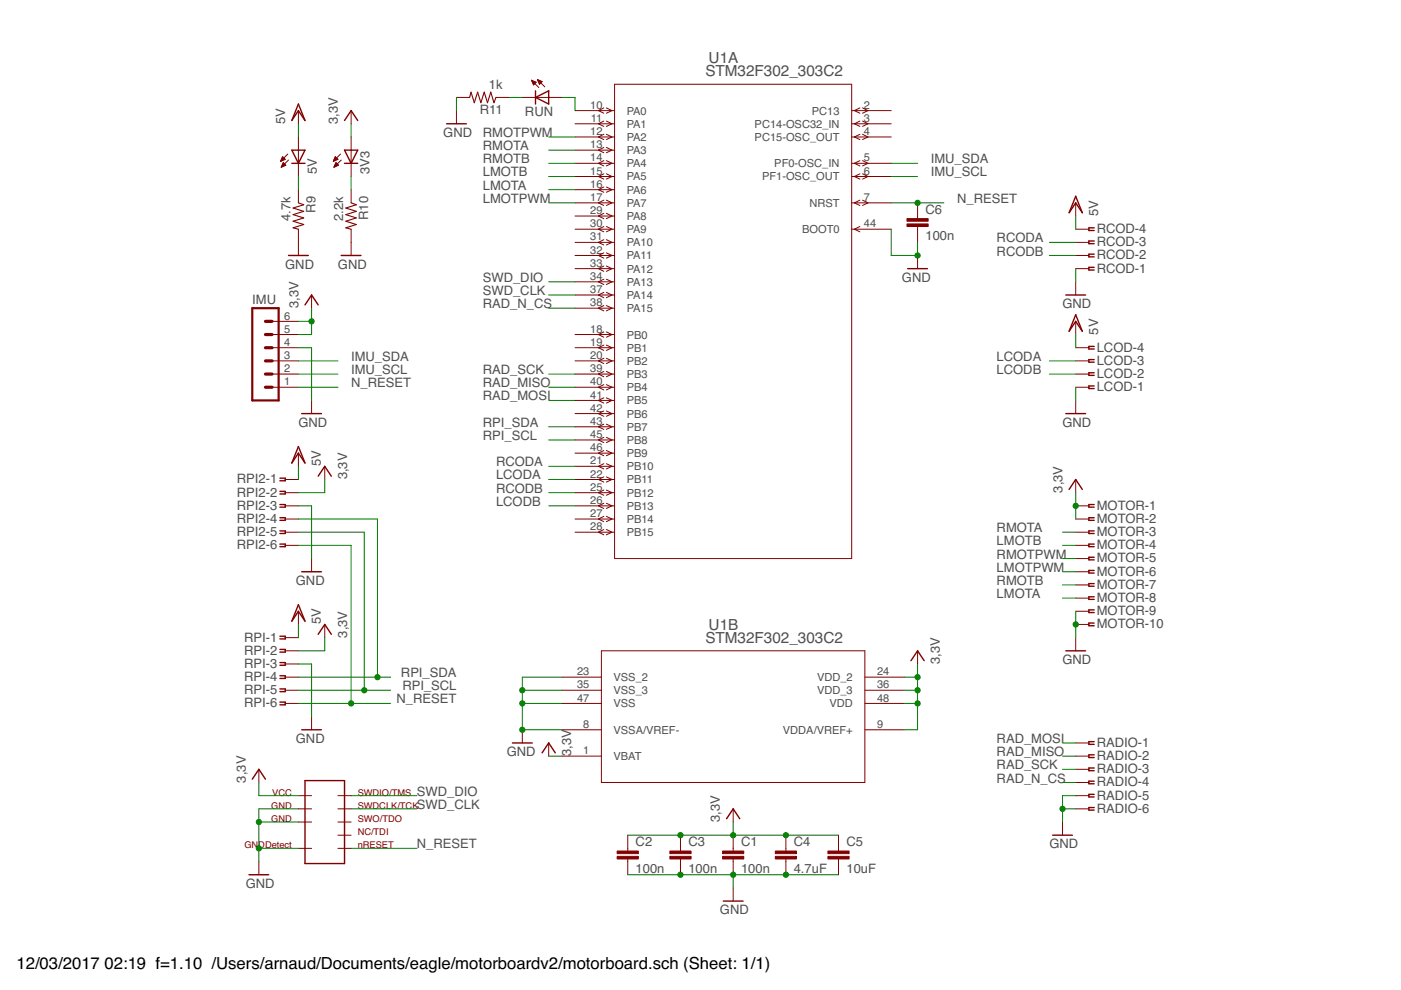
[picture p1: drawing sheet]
<svg xmlns="http://www.w3.org/2000/svg" width="297mm" height="210mm" viewBox="0 0 297 210" stroke-linecap="round" stroke-linejoin="round" font-family="sans-serif">
<g fill="none" stroke="#800000" stroke-width=".3">
<path d="M113.5 19.3v2.8M61.9 34.6h2.8M61.9 31.8h2.8l-1.4 2.8zM63.3 22.1l1.4 3.4-1.4-2-1.4 2zM73 31.8h2.8l-1.4 2.8zM73 34.6h2.8M73 25.5l1.4-2 1.4 2M94.7 26.2h4.2M113.5 20.7l2.8-1.4v2.8zM61.2 54.2h4.2M72.3 54.2h4.2M192.4 57h4.2"/>
<path d="M228.1 41.6l1.4 3.5-1.4-2.1-1.4 2.1zM232 56.7h-1.1v.6h1.1M232 48.3h-1.1v.6h1.1M232 51.1h-1.1v.6h1.1M232 53.9h-1.1v.6h1.1M64.7 64.6l1.4-2.1 1.4 2.1M226 62.5h4.2M228.1 66.7l1.4 3.5-1.4-2.1-1.4 2.1zM232 73.4h-1.1v.6h1.1M232 76.2h-1.1v.6h1.1M232 79h-1.1v.6h1.1M63.3 94.7l1.4 3.5-1.4-2.1-1.4 2.1z"/>
<path d="M64 87.7h4.2M226 87.7h4.2M232 81.8h-1.1v.6h1.1M59.4 107h1.1v.5h-1.1M59.4 109.8h1.1v.5h-1.1M59.4 112.6h1.1v.5h-1.1M59.4 115.4h1.1v.5h-1.1M59.4 101.4h1.1v.5h-1.1M59.4 104.2h1.1v.5h-1.1M67.5 101l1.4-2.1 1.4 2.1M226.7 103.8l1.4-2.1 1.4 2.1M232 107h-1.1v.5h1.1"/>
<path d="M232 109.8h-1.1v.5h1.1M232 112.6h-1.1v.5h1.1M232 115.4h-1.1v.5h1.1M232 118.2h-1.1v.5h1.1M59.4 134.9h1.1v.6h-1.1M59.4 137.7h1.1v.6h-1.1M63.3 128.2l1.4 3.5-1.4-2.1-1.4 2.1zM64 121.2h4.2M67.5 134.5l1.4-2.1 1.4 2.1M226 138h4.2M232 120.9h-1.1v.6h1.1M232 123.7h-1.1v.6h1.1"/>
<path d="M232 126.5h-1.1v.6h1.1M232 129.3h-1.1v.6h1.1M232 132.1h-1.1v.6h1.1M59.4 140.5h1.1v.6h-1.1M59.4 143.3h1.1v.5h-1.1M59.4 146.1h1.1v.5h-1.1M59.4 148.9h1.1v.5h-1.1M64 154.7h4.2M108.6 157.5h4.2M114.9 159.6l1.4-2.1 1.4 2.1M193.1 140.1l1.4-2.1 1.4 2.1M232 157.2h-1.1v.6h1.1"/>
<path d="M53.5 165.2l1.4-2.1 1.4 2.1M64.7 165.5h8.3v17.6h-8.3zM154.1 173.6l1.3-2.1 1.4 2.1M223.2 177.1h4.2M232 160h-1.1v.6h1.1M232 162.8h-1.1v.6h1.1M232 165.6h-1.1v.6h1.1M232 168.4h-1.1v.6h1.1M232 171.2h-1.1v.6h1.1M52.8 185.5h4.2M153.4 191.1h4.1"/>
</g>
<g fill="none" stroke="#800000" stroke-width=".21">
<path d="M112.7 17l1.5 1.6M112.7 17l1 .4-.6 .6M112.7 17l.4 1M112.8 17.2h.2M112.8 17.3h.5M112.9 17.4h.7M112.9 17.6h.7M113 17.7h.4M113.1 17.8h.2M113.1 18h.1M114 16.9l1.5 1.5M114 16.9l.9 .4"/>
<path d="M114 16.9l.4 1M114 16.9h.1M114 17h.3M114.1 17.2h.5M114.1 17.3h.8M114.2 17.4h.6M114.3 17.6h.4M114.3 17.7h.2M114.4 17.8h.1M114.9 17.3l-.5 .6M130.3 17.9h50.3v100.5h-50.3zM59.5 34.1h.1"/>
<path d="M59.6 34h.4M59.6 33.9h.7M59.7 35.4h.2M59.7 33.7h.7M59.7 35.2h.5M59.8 33.6h.5M59.8 35.1h.7M59.8 33.5h.4M59.8 34.9h.7M59.9 33.3h.1M59.9 34.8h.5M59.9 33.2l.6 .6-1 .4z"/>
<path d="M60 34.7h.3M60 34.5h.1M60 34.5l.6 .5-1 .5zM61 32.7l-1.5 1.5M61.2 33.9l-1.6 1.6M63.3 23.5v2.7M63.3 29v8.4M70.7 34.1h.1M70.8 34h.3M70.8 33.9h.6M70.8 35.4h.2M70.9 33.7h.7"/>
<path d="M70.9 35.2h.5M70.9 33.6h.6M71 35.1h.7M71 33.5h.3M71 34.9h.7M71 33.3h.2M71.1 33.2l.5 .6-.9 .4zM71.1 34.8h.5M71.1 34.7h.3M71.2 34.5h.1M71.2 34.5l.6 .5-1 .5zM72.2 32.7l-1.5 1.5"/>
<path d="M72.3 33.9l-1.5 1.6M74.4 23.5v2.7M74.4 29v8.4M96.8 20.7h2.8M96.8 23.5v2.7M105.2 20.7h2.7M110.7 20.7h8.4M121.9 23.5h8.4M121.9 26.2h8.4M121.9 29h8.4M121.9 31.8h8.4M121.9 34.6h8.4"/>
<path d="M121.9 37.4h8.4M128 22.9l-1.1 .6 1.1 .5M128 25.7l-1.1 .5 1.1 .6M128 28.5l-1.1 .5 1.1 .6M128 31.3l-1.1 .5 1.1 .6M128 34.1l-1.1 .5 1.1 .6M128 36.9l-1.1 .5 1.1 .6M128 39.6l-1.1 .6 1.1 .6M128.6 22.9l1.2 .6-1.2 .5M128.6 25.7l1.2 .5-1.2 .6M128.6 28.5l1.2 .5-1.2 .6M128.6 31.3l1.2 .5-1.2 .6"/>
<path d="M128.6 34.1l1.2 .5-1.2 .6M128.6 36.9l1.2 .5-1.2 .6M128.6 39.6l1.2 .6-1.2 .6M180.6 23.5h8.4M180.6 26.2h8.4M180.6 29h8.4M180.6 34.6h8.4M180.6 37.4h8.4M182.3 22.9l-1.2 .6 1.2 .5M182.3 25.7l-1.2 .5 1.2 .6M182.3 28.5l-1.2 .5 1.2 .6M182.3 34.1l-1.2 .5 1.2 .6"/>
<path d="M182.3 36.9l-1.2 .5 1.2 .6M182.9 22.9l1.1 .6-1.1 .5M182.9 25.7l1.1 .5-1.1 .6M182.9 28.5l1.1 .5-1.1 .6M182.9 34.1l1.1 .5-1.1 .6M182.9 36.9l1.1 .5-1.1 .6M63.3 40.2v2.8M63.3 48.6v5.6M74.4 40.2v2.8M74.4 48.6v5.6M121.9 57h8.4M121.9 54.2h8.4"/>
<path d="M121.9 51.4h8.4M121.9 48.6h8.4M121.9 40.2h8.4M121.9 43h8.4M121.9 45.8h8.4M121.9 59.8h8.4M128 42.4l-1.1 .6 1.1 .6M128 45.2l-1.1 .6 1.1 .6M128 48l-1.1 .6 1.1 .5M128 50.8l-1.1 .6 1.1 .5M128 53.6l-1.1 .6 1.1 .5M128 56.4l-1.1 .6 1.1 .5"/>
<path d="M128 59.2l-1.1 .6 1.1 .5M128.6 42.4l1.2 .6-1.2 .6M128.6 45.2l1.2 .6-1.2 .6M128.6 48l1.2 .6-1.2 .5M128.6 50.8l1.2 .6-1.2 .5M128.6 53.6l1.2 .6-1.2 .5M128.6 56.4l1.2 .6-1.2 .5M128.6 59.2l1.2 .6-1.2 .5M180.6 48.6h8.4M180.6 43h8.4M182.3 42.4l-1.2 .6 1.2 .6M182.3 48l-1.2 .6 1.2 .5"/>
<path d="M182.9 42.4l1.1 .6-1.1 .6M194.5 43v3.4M194.5 48v3.4M194.5 54.2v2.8M228.1 57h2.8M228.1 54.2h2.8M228.1 51.4h2.8M228.1 48.6h2.8M228.1 43v2.8M228.1 59.8v2.7M57.7 79.3h5.6M57.7 76.5h5.6"/>
<path d="M57.7 73.7h5.6M57.7 70.9h5.6M57.7 68.1h5.6M66.1 62.5v2.8M121.9 79.3h8.4M121.9 76.5h8.4M121.9 73.7h8.4M121.9 70.9h8.4M121.9 62.5h8.4M121.9 65.3h8.4M128 62l-1.1 .5 1.1 .6M128 64.8l-1.1 .5 1.1 .6"/>
<path d="M128 70.4l-1.1 .5 1.1 .6M128 73.2l-1.1 .5 1.1 .6M128 76l-1.1 .5 1.1 .6M128 78.8l-1.1 .5 1.1 .6M128.6 62l1.2 .5-1.2 .6M128.6 64.8l1.2 .5-1.2 .6M128.6 70.4l1.2 .5-1.2 .6M128.6 73.2l1.2 .5-1.2 .6M128.6 76l1.2 .5-1.2 .6M128.6 78.8l1.2 .5-1.2 .6M228.1 79.3h2.8M228.1 76.5h2.8"/>
<path d="M228.1 73.7h2.8M228.1 68.1v2.8M57.7 82.1h5.6M63.3 96.1v2.8M66.1 84.9v2.8M68.9 98.9v2.8M121.9 82.1h8.4M121.9 84.9h8.4M121.9 87.7h8.4M121.9 90.5h8.4M121.9 93.3h8.4M121.9 96.1h8.4"/>
<path d="M121.9 98.9h8.4M128 81.6l-1.1 .5 1.1 .6M128 84.3l-1.1 .6 1.1 .6M128 87.1l-1.1 .6 1.1 .6M128 89.9l-1.1 .6 1.1 .5M128 92.7l-1.1 .6 1.1 .5M128 95.5l-1.1 .6 1.1 .5M128 98.3l-1.1 .6 1.1 .5M128.6 81.6l1.2 .5-1.2 .6M128.6 84.3l1.2 .6-1.2 .6M128.6 87.1l1.2 .6-1.2 .6M128.6 89.9l1.2 .6-1.2 .5"/>
<path d="M128.6 92.7l1.2 .6-1.2 .5M128.6 95.5l1.2 .6-1.2 .5M128.6 98.3l1.2 .6-1.2 .5M228.1 82.1h2.8M228.1 84.9v2.8M60.5 107.3h2.8M60.5 110h2.8M60.5 112.8h2.8M60.5 115.6h2.8M60.5 101.7h2.8M60.5 104.5h2.8M66.1 118.4v2.8"/>
<path d="M121.9 107.3h8.4M121.9 110h8.4M121.9 112.8h8.4M121.9 101.7h8.4M121.9 104.5h8.4M128 101.1l-1.1 .6 1.1 .5M128 103.9l-1.1 .6 1.1 .5M128 106.7l-1.1 .6 1.1 .5M128 109.5l-1.1 .5 1.1 .6M128 112.3l-1.1 .5 1.1 .6M128.6 101.1l1.2 .6-1.2 .5M128.6 103.9l1.2 .6-1.2 .5"/>
<path d="M128.6 106.7l1.2 .6-1.2 .5M128.6 109.5l1.2 .5-1.2 .6M128.6 112.3l1.2 .5-1.2 .6M228.1 107.3h2.8M228.1 110h2.8M228.1 112.8h2.8M228.1 115.6h2.8M228.1 118.4h2.8M228.1 101.7v2.8M60.5 135.2h2.8M60.5 138h2.8M63.3 129.6v2.8"/>
<path d="M68.9 132.4v2.8M127.5 138h55.9v27.9h-55.9zM194.5 138v2.8M228.1 121.2h2.8M228.1 124h2.8M228.1 126.8h2.8M228.1 129.6h2.8M228.1 132.4h2.8M228.1 135.2v2.8M60.5 140.8h2.8M60.5 143.6h2.8M60.5 146.3h2.8"/>
<path d="M60.5 149.1h2.8M66.1 151.9v2.8M110.7 154.7v2.8M116.3 157.5v2.8M119.1 143.6h8.4M119.1 146.3h8.4M119.1 149.1h8.4M119.1 154.7h8.4M183.4 143.6h8.3M183.4 146.3h8.3M183.4 149.1h8.3M183.4 154.7h8.3"/>
<path d="M228.1 157.5h2.8M54.9 163.1v2.8M63.3 168.7h2.8M63.3 171.5h2.8M63.3 174.3h2.8M63.3 179.9h2.8M71.6 168.7h2.8M71.6 171.5h2.8M71.6 174.3h2.8M71.6 179.9h2.8M71.6 177.1h2.8M119.1 160.3h8.4"/>
<path d="M133.1 177.1v3.3M144.3 177.1v3.3M155.4 171.5v2.8M155.4 177.1v3.3M166.6 177.1v3.3M177.8 177.1v3.3M225.3 174.3v2.8M228.1 160.3h2.8M228.1 165.9h2.8M228.1 163.1h2.8M228.1 168.7h2.8M228.1 171.5h2.8"/>
<path d="M54.9 182.7v2.8M133.1 182.1v3.4M144.3 182.1v3.4M155.4 182.1v3.4M155.4 188.3v2.8M166.6 182.1v3.4M177.8 182.1v3.4"/>
</g>
<g fill="#800000" stroke="#800000" stroke-width=".21">
<path d="M130.9 181.6h4.4v.5h-4.4z"/>
<path d="M130.9 180.4h4.4v.6h-4.4z"/>
<path d="M142 181.6h4.5v.5h-4.5z"/>
<path d="M142 180.4h4.5v.6h-4.5z"/>
<path d="M153.2 181.6h4.5v.5h-4.5z"/>
<path d="M153.2 180.4h4.5v.6h-4.5z"/>
<path d="M164.4 181.6h4.5v.5h-4.5z"/>
<path d="M164.4 180.4h4.5v.6h-4.5z"/>
<path d="M175.5 181.6h4.5v.5h-4.5z"/>
<path d="M175.5 180.4h4.5v.6h-4.5z"/>
<path d="M192.3 47.5h4.5v.5h-4.5z"/>
<path d="M192.3 46.4h4.5v.5h-4.5z"/>
</g>
<path d="M99.6 20.7l.3-1.2 .7 2.3 .7-2.3 .7 2.3 .7-2.3 .7 2.3 .7-2.3 .6 2.3 .5-1.1M63.3 43l1.1 .4-2.3 .7 2.3 .7-2.3 .7 2.3 .7-2.3 .7 2.3 .7-2.3 .7 1.2 .3M74.4 43l1.1 .4-2.2 .7 2.2 .7-2.2 .7 2.2 .7-2.2 .7 2.2 .7-2.2 .7 1.1 .3" fill="none" stroke="#800000" stroke-width=".23"/>
<path d="M53.5 65.3h5.6v19.6h-5.6z" fill="none" stroke="#800000" stroke-width=".47"/>
<path d="M56.3 76.5h1.4M56.3 79.3h1.4M56.3 70.9h1.4M56.3 73.7h1.4M56.3 68.1h1.4M56.3 82.1h1.4" fill="none" stroke="#800000" stroke-width=".68"/>
<g fill="none" stroke="#008000" stroke-width=".21">
<path d="M63.3 26.2v2.8M63.3 37.4v2.8M74.4 26.2v2.8M74.4 37.4v2.8M96.8 20.7v2.8M107.9 20.7h2.8M116.3 34.6h5.6M116.3 37.4h5.6M116.3 29h5.6M116.3 31.8h5.6M119.1 20.7h2.8v2.8M189 34.6h5.5"/>
<path d="M189 37.4h5.5M116.3 43h5.6M116.3 40.2h5.6M116.3 59.8h5.6M189 48.6v5.6h5.5v-2.8M189 43h11.1M222.5 54.2h5.6M222.5 51.4h5.6M228.1 45.8v2.8M228.1 57v2.8M63.3 68.1h2.8M63.3 73.7h2.8v11.2"/>
<path d="M63.3 76.5h8.3M63.3 79.3h8.3M66.1 65.3v5.6h-2.8M116.3 79.3h5.6M116.3 65.3h5.6M116.3 62.5h5.6M222.5 76.5h5.6M222.5 79.3h5.6M228.1 70.9v2.8M63.3 98.9v2.8M63.3 82.1h8.3M116.3 98.9h5.6"/>
<path d="M116.3 90.5h5.6M116.3 93.3h5.6M116.3 82.1h5.6M116.3 84.9h5.6M228.1 82.1v2.8M63.3 115.6h11.1v33.5M63.3 107.3h2.8v11.1M63.3 110h16.7v33.6M63.3 112.8h13.9v33.5M68.9 101.7v2.8h-5.6M116.3 104.5h5.6M116.3 107.3h5.6"/>
<path d="M116.3 101.7h5.6M225.3 112.8h2.8M225.3 115.6h2.8M225.3 118.4h2.8M228.1 104.5v5.5M63.3 132.4v2.8M68.9 135.2v2.8h-5.6M225.3 126.8h2.8M225.3 124h2.8M225.3 121.2h2.8M228.1 129.6v5.6M63.3 140.8h2.8v11.1"/>
<path d="M63.3 143.6h19.5M63.3 146.3h19.5M63.3 149.1h19.5M110.7 146.3h8.4M110.7 149.1h8.4M119.1 143.6h-8.4v11.1h8.4M191.7 143.6h2.8M191.7 146.3h2.8M191.7 149.1h2.8M194.5 140.8v13.9h-2.8M225.3 157.5h2.8M54.9 165.9v2.8h8.4"/>
<path d="M54.9 174.3h8.4M54.9 179.9h8.4M63.3 171.5h-8.4v11.2M74.4 168.7h14M74.4 171.5h14M74.4 179.9h14M116.3 160.3h2.8M133.1 177.1h44.7M155.4 174.3v2.8M225.3 160.3h2.8M225.3 171.5h2.8M225.3 163.1h2.8"/>
<path d="M225.3 165.9h2.8M228.1 168.7h-2.8v5.6M133.1 185.5h44.7M155.4 185.5v2.8"/>
</g>
<g fill="#008000" stroke="#008000" stroke-width=".21">
<circle cx="228.1" cy="107.3" r=".55"/>
<circle cx="66.1" cy="68.1" r=".55"/>
<circle cx="194.5" cy="143.6" r=".55"/>
<circle cx="194.5" cy="146.3" r=".55"/>
<circle cx="194.5" cy="149.1" r=".55"/>
<circle cx="144.3" cy="177.1" r=".55"/>
<circle cx="155.4" cy="177.1" r=".55"/>
<circle cx="166.6" cy="177.1" r=".55"/>
<circle cx="228.1" cy="132.4" r=".55"/>
<circle cx="110.7" cy="154.7" r=".55"/>
<circle cx="110.7" cy="146.3" r=".55"/>
<circle cx="110.7" cy="149.1" r=".55"/>
<circle cx="144.3" cy="185.5" r=".55"/>
<circle cx="155.4" cy="185.5" r=".55"/>
<circle cx="166.6" cy="185.5" r=".55"/>
<circle cx="194.5" cy="54.2" r=".55"/>
<circle cx="225.3" cy="171.5" r=".55"/>
<circle cx="54.9" cy="174.3" r=".55"/>
<circle cx="54.9" cy="179.9" r=".55"/>
<circle cx="80" cy="143.6" r=".55"/>
<circle cx="77.2" cy="146.3" r=".55"/>
<circle cx="74.4" cy="149.1" r=".55"/>
<circle cx="194.5" cy="43" r=".55"/>
</g>
<g font-size="3.5">
<text x="3.5" y="205.4">12/03/2017</text>
<text x="22.2" y="205.4">02:19 f=1.10 /Users/arnaud/Documents/eagle/motorboardv2/motorboard.sch (Sheet: 1/1)</text>
</g>
<g font-size="3.2" fill="#505050">
<text x="149.5" y="16.2">STM32F302_303C2</text>
<text x="150.2" y="13.4">U1A</text>
<text x="149.5" y="136.3">STM32F302_303C2</text>
<text x="150.2" y="133.5">U1B</text>
</g>
<g font-size="2.8" fill="#505050">
<text x="103.7" y="19">1k</text>
<text x="60.5" y="26.2" transform="rotate(-90 60.5 26.2)">5V</text>
<text x="71.6" y="26.2" transform="rotate(-90 71.6 26.2)">3,3V</text>
<text x="94" y="29">GND</text>
<text x="101.7" y="24.3">R11</text>
<text x="102.4" y="29">RMOTPWM</text>
<text x="111.3" y="24.6">RUN</text>
<text x="102.4" y="31.8">RMOTA</text>
<text x="102.4" y="34.6">RMOTB</text>
<text x="197.3" y="34.6">IMU_SDA</text>
<text x="67.2" y="36.9" transform="rotate(-90 67.2 36.9)">5V</text>
<text x="78.3" y="36.9" transform="rotate(-90 78.3 36.9)">3V3</text>
<text x="102.4" y="40.2">LMOTA</text>
<text x="102.4" y="37.4">LMOTB</text>
<text x="197.3" y="37.4">IMU_SCL</text>
<text x="61.6" y="46.8" transform="rotate(-90 61.6 46.8)">4.7k</text>
<text x="66.9" y="45.1" transform="rotate(-90 66.9 45.1)">R9</text>
<text x="72.8" y="46.8" transform="rotate(-90 72.8 46.8)">2.2k</text>
<text x="78" y="46.6" transform="rotate(-90 78 46.6)">R10</text>
<text x="102.4" y="43">LMOTPWM</text>
<text x="196.2" y="45.4">C6</text>
<text x="202.9" y="43">N_RESET</text>
<text x="232.8" y="45.8" transform="rotate(-90 232.8 45.8)">5V</text>
<text x="196.2" y="51">100n</text>
<text x="211.3" y="51.4">RCODA</text>
<text x="232.5" y="52.2">RCOD-3</text>
<text x="232.5" y="49.4">RCOD-4</text>
<text x="60.5" y="57">GND</text>
<text x="71.6" y="57">GND</text>
<text x="102.4" y="59.8">SWD_DIO</text>
<text x="191.2" y="59.8">GND</text>
<text x="211.3" y="54.2">RCODB</text>
<text x="232.5" y="57.8">RCOD-1</text>
<text x="232.5" y="55">RCOD-2</text>
<text x="53.5" y="64.5">IMU</text>
<text x="63.3" y="65.3" transform="rotate(-90 63.3 65.3)">3,3V</text>
<text x="102.4" y="65.3">RAD_N_CS</text>
<text x="102.4" y="62.6">SWD_CLK</text>
<text x="225.3" y="65.3">GND</text>
<text x="232.8" y="70.9" transform="rotate(-90 232.8 70.9)">5V</text>
<text x="74.4" y="76.5">IMU_SDA</text>
<text x="211.3" y="76.5">LCODA</text>
<text x="232.5" y="77.4">LCOD-3</text>
<text x="232.5" y="74.6">LCOD-4</text>
<text x="74.4" y="82.1">N_RESET</text>
<text x="74.4" y="79.3">IMU_SCL</text>
<text x="102.4" y="82.1">RAD_MISO</text>
<text x="102.4" y="79.3">RAD_SCK</text>
<text x="211.3" y="79.3">LCODB</text>
<text x="232.5" y="82.9">LCOD-1</text>
<text x="232.5" y="80.2">LCOD-2</text>
<text x="102.4" y="84.9">RAD_MOSI</text>
<text x="63.3" y="90.5">GND</text>
<text x="102.4" y="90.5">RPI_SDA</text>
<text x="102.4" y="93.3">RPI_SCL</text>
<text x="225.3" y="90.5">GND</text>
<text x="68" y="98.9" transform="rotate(-90 68 98.9)">5V</text>
<text x="73.6" y="101.7" transform="rotate(-90 73.6 101.7)">3,3V</text>
<text x="105.2" y="101.7">LCODA</text>
<text x="105.2" y="98.9">RCODA</text>
<text x="50.2" y="102.5">RPI2-1</text>
<text x="50.2" y="105.3">RPI2-2</text>
<text x="105.2" y="107.2">LCODB</text>
<text x="105.2" y="104.5">RCODB</text>
<text x="225.3" y="104.5" transform="rotate(-90 225.3 104.5)">3,3V</text>
<text x="50.2" y="108.1">RPI2-3</text>
<text x="50.2" y="110.9">RPI2-4</text>
<text x="50.2" y="113.7">RPI2-5</text>
<text x="211.3" y="112.8">RMOTA</text>
<text x="232.5" y="108.1">MOTOR-1</text>
<text x="232.5" y="110.9">MOTOR-2</text>
<text x="232.5" y="113.7">MOTOR-3</text>
<text x="50.2" y="116.5">RPI2-6</text>
<text x="211.3" y="118.4">RMOTPWM</text>
<text x="211.3" y="115.6">LMOTB</text>
<text x="232.5" y="116.5">MOTOR-4</text>
<text x="232.5" y="119.3">MOTOR-5</text>
<text x="62.7" y="124">GND</text>
<text x="211.3" y="124">RMOTB</text>
<text x="211.3" y="121.2">LMOTPWM</text>
<text x="232.5" y="122.1">MOTOR-6</text>
<text x="232.5" y="124.8">MOTOR-7</text>
<text x="211.3" y="126.8">LMOTA</text>
<text x="232.5" y="127.6">MOTOR-8</text>
<text x="232.5" y="130.4">MOTOR-9</text>
<text x="51.8" y="136">RPI-1</text>
<text x="68" y="132.4" transform="rotate(-90 68 132.4)">5V</text>
<text x="73.6" y="135.2" transform="rotate(-90 73.6 135.2)">3,3V</text>
<text x="232.5" y="133.2">MOTOR-10</text>
<text x="51.8" y="138.8">RPI-2</text>
<text x="51.8" y="141.6">RPI-3</text>
<text x="85" y="143.6">RPI_SDA</text>
<text x="199.3" y="140.8" transform="rotate(-90 199.3 140.8)">3,3V</text>
<text x="225.3" y="140.8">GND</text>
<text x="51.8" y="144.4">RPI-4</text>
<text x="51.8" y="147.2">RPI-5</text>
<text x="51.8" y="150">RPI-6</text>
<text x="84.1" y="149.1">N_RESET</text>
<text x="85.3" y="146.4">RPI_SCL</text>
<text x="62.7" y="157.5">GND</text>
<text x="107.4" y="160.3">GND</text>
<text x="121.1" y="160.3" transform="rotate(-90 121.1 160.3)">3,3V</text>
<text x="211.3" y="157.5">RAD_MOSI</text>
<text x="211.3" y="160.3">RAD_MISO</text>
<text x="232.5" y="158.4">RADIO-1</text>
<text x="232.5" y="161.2">RADIO-2</text>
<text x="52.1" y="165.9" transform="rotate(-90 52.1 165.9)">3,3V</text>
<text x="211.3" y="163.1">RAD_SCK</text>
<text x="211.3" y="165.9">RAD_N_CS</text>
<text x="232.5" y="164">RADIO-3</text>
<text x="232.5" y="166.7">RADIO-4</text>
<text x="88.4" y="171.5">SWD_CLK</text>
<text x="88.4" y="168.7">SWD_DIO</text>
<text x="232.5" y="169.5">RADIO-5</text>
<text x="232.5" y="172.3">RADIO-6</text>
<text x="88.4" y="179.9">N_RESET</text>
<text x="134.8" y="179.5">C2</text>
<text x="145.9" y="179.5">C3</text>
<text x="152.6" y="174.3" transform="rotate(-90 152.6 174.3)">3,3V</text>
<text x="157.1" y="179.5">C1</text>
<text x="168.3" y="179.5">C4</text>
<text x="179.5" y="179.5">C5</text>
<text x="222.5" y="179.9">GND</text>
<text x="134.8" y="185">100n</text>
<text x="145.9" y="185">100n</text>
<text x="157.1" y="185">100n</text>
<text x="168.3" y="185">4.7uF</text>
<text x="179.5" y="185">10uF</text>
<text x="52.1" y="188.3">GND</text>
<text x="152.6" y="193.8">GND</text>
</g>
<g font-size="2.3" fill="#505050">
<text x="125.1" y="23.1">10</text>
<text x="183.2" y="23.1">2</text>
<text x="125.1" y="28.6">12</text>
<text x="125.3" y="25.9">11</text>
<text x="132.9" y="24.3">PA0</text>
<text x="132.9" y="27.1">PA1</text>
<text x="132.9" y="29.9">PA2</text>
<text x="160" y="27.1">PC14-OSC32_IN</text>
<text x="160" y="29.9">PC15-OSC_OUT</text>
<text x="172.1" y="24.3">PC13</text>
<text x="183.2" y="25.9">3</text>
<text x="183.2" y="28.6">4</text>
<text x="125.1" y="31.4">13</text>
<text x="125.1" y="34.2">14</text>
<text x="132.9" y="32.7">PA3</text>
<text x="132.9" y="35.5">PA4</text>
<text x="164.2" y="35.5">PF0-OSC_IN</text>
<text x="183.2" y="34.2">5</text>
<text x="125.1" y="37">15</text>
<text x="125.1" y="39.8">16</text>
<text x="132.9" y="38.3">PA5</text>
<text x="132.9" y="41">PA6</text>
<text x="161.6" y="38.2">PF1-OSC_OUT</text>
<text x="183.2" y="37">6</text>
<text x="125.1" y="42.6">17</text>
<text x="125.1" y="45.4">29</text>
<text x="132.9" y="43.8">PA7</text>
<text x="132.9" y="46.6">PA8</text>
<text x="171.6" y="43.8">NRST</text>
<text x="183.2" y="42.6">7</text>
<text x="125.1" y="48.2">30</text>
<text x="125.1" y="51">31</text>
<text x="125.1" y="53.8">32</text>
<text x="132.9" y="49.4">PA9</text>
<text x="132.9" y="52.2">PA10</text>
<text x="170.1" y="49.4">BOOT0</text>
<text x="183.2" y="48.2">44</text>
<text x="125.1" y="56.6">33</text>
<text x="125.1" y="59.4">34</text>
<text x="132.9" y="55">PA11</text>
<text x="132.9" y="57.8">PA12</text>
<text x="125.1" y="62.2">37</text>
<text x="125.1" y="65">38</text>
<text x="132.9" y="60.6">PA13</text>
<text x="132.9" y="63.4">PA14</text>
<text x="60.2" y="70.5">5</text>
<text x="60.2" y="67.8">6</text>
<text x="125.1" y="70.5">18</text>
<text x="132.9" y="66.2">PA15</text>
<text x="132.9" y="71.8">PB0</text>
<text x="60.2" y="76.1">3</text>
<text x="60.2" y="73.3">4</text>
<text x="125.1" y="73.3">19</text>
<text x="125.1" y="76.1">20</text>
<text x="132.9" y="74.6">PB1</text>
<text x="132.9" y="77.4">PB2</text>
<text x="60.2" y="81.7">1</text>
<text x="60.2" y="78.9">2</text>
<text x="125.1" y="78.9">39</text>
<text x="125.1" y="81.7">40</text>
<text x="132.9" y="80.2">PB3</text>
<text x="132.9" y="82.9">PB4</text>
<text x="125.1" y="84.5">41</text>
<text x="125.1" y="87.3">42</text>
<text x="132.9" y="85.7">PB5</text>
<text x="132.9" y="88.5">PB6</text>
<text x="125.1" y="90.1">43</text>
<text x="125.1" y="92.9">45</text>
<text x="125.1" y="95.7">46</text>
<text x="132.9" y="91.3">PB7</text>
<text x="132.9" y="94.1">PB8</text>
<text x="125.1" y="98.5">21</text>
<text x="125.1" y="101.3">22</text>
<text x="132.9" y="96.9">PB9</text>
<text x="132.9" y="99.7">PB10</text>
<text x="125.1" y="104.1">25</text>
<text x="125.1" y="106.9">26</text>
<text x="132.9" y="102.5">PB11</text>
<text x="132.9" y="105.3">PB12</text>
<text x="125.1" y="109.7">27</text>
<text x="125.1" y="112.4">28</text>
<text x="132.9" y="108.1">PB13</text>
<text x="132.9" y="110.9">PB14</text>
<text x="132.9" y="113.7">PB15</text>
<text x="122.3" y="143.2">23</text>
<text x="185.9" y="143.2">24</text>
<text x="122.3" y="146">35</text>
<text x="122.3" y="148.8">47</text>
<text x="130.1" y="144.4">VSS_2</text>
<text x="130.1" y="147.2">VSS_3</text>
<text x="130.1" y="150">VSS</text>
<text x="173.2" y="144.4">VDD_2</text>
<text x="173.2" y="147.2">VDD_3</text>
<text x="175.9" y="150">VDD</text>
<text x="185.9" y="146">36</text>
<text x="185.9" y="148.8">48</text>
<text x="123.6" y="154.3">8</text>
<text x="130.1" y="155.6">VSSA/VREF-</text>
<text x="166" y="155.6">VDDA/VREF+</text>
<text x="185.9" y="154.3">9</text>
<text x="123.6" y="159.9">1</text>
<text x="130.1" y="161.2">VBAT</text>
</g>
<g font-size="2" fill="#800000">
<text x="57.5" y="171.5">GND</text>
<text x="57.7" y="168.7">VCC</text>
<text x="75.8" y="168.7">SWDIO/TMS</text>
<text x="75.8" y="171.5">SWDCLK/TCK</text>
<text x="51.8" y="179.9">GNDDetect</text>
<text x="57.5" y="174.3">GND</text>
<text x="75.8" y="174.3">SWO/TDO</text>
<text x="75.8" y="177.1">NC/TDI</text>
<text x="75.8" y="179.9">nRESET</text>
</g>
</svg>
